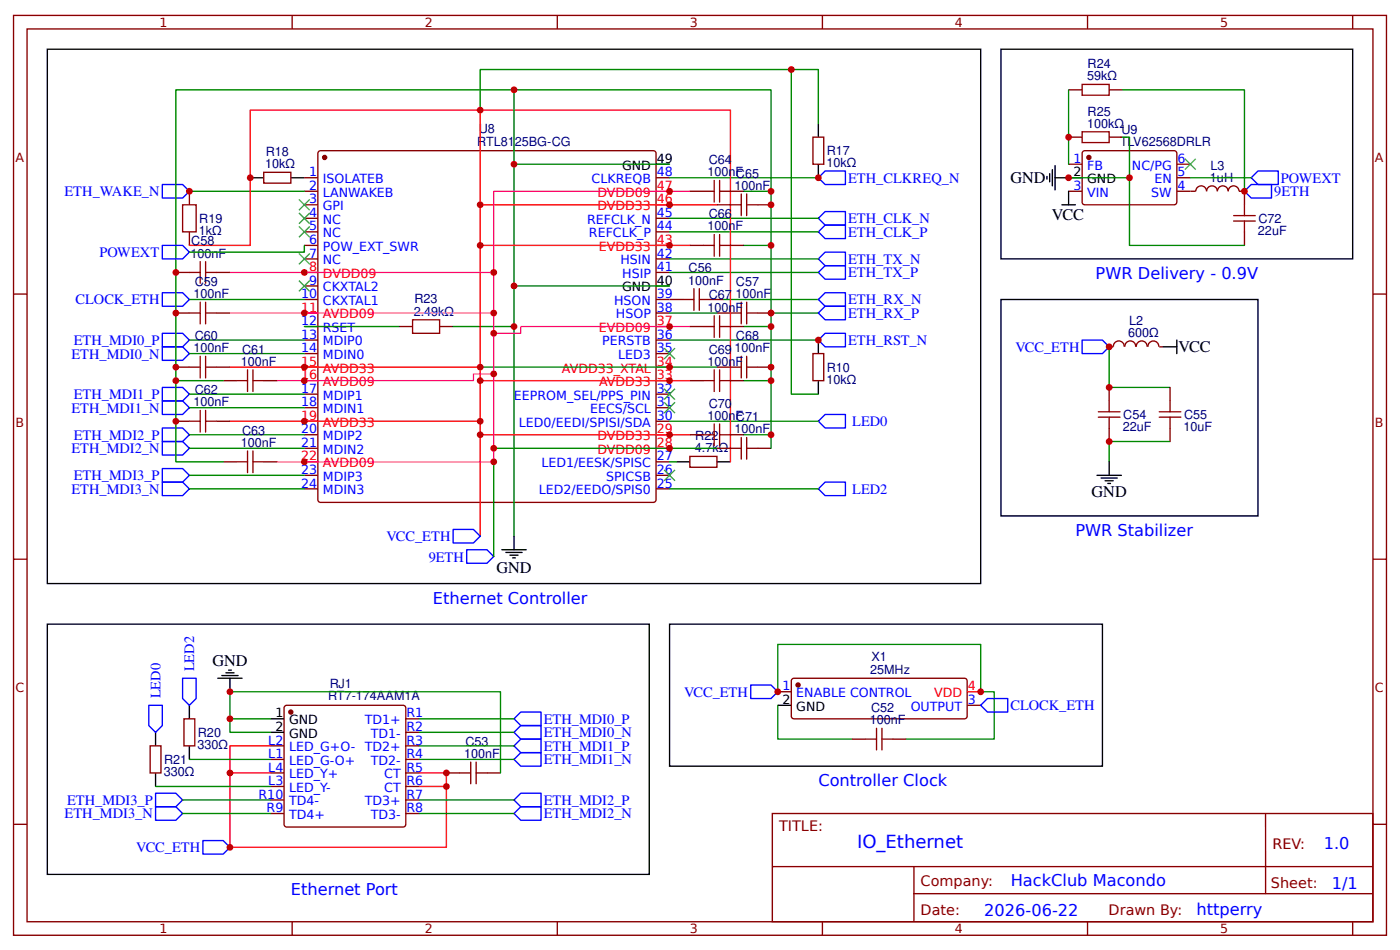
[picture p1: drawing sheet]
<svg xmlns="http://www.w3.org/2000/svg" width="274mm" height="186mm" viewBox="0 0 274 186" stroke-linecap="round" stroke-linejoin="round" font-family="sans-serif">
<g fill="none" stroke="#800" stroke-width=".26">
<path d="M2.6 3h268.6v179.9h-268.6zM5.3 5.7h263.3v174.6h-263.3zM57.1 3v2.7M109 3v2.7M160.9 3v2.7M209 17.6h2.7M212.7 3v2.7M217 17.6h2.6M264.6 3v2.7M37 37.4v2.7M51.6 33.7h5.3v2.1h-5.3zM59.5 34.8h2.7"/>
<path d="M59.5 37.4h2.7M62.4 29.5h65.4l.5 .2v68l-.2 .5-65.4 .1-.5-.3v-68zM128.3 34.8h2.7M134.9 37.4h2.7M142.9 37.4h2.6M159 26.8h2.1v5.3h-2.1zM209 37.4h2.7M209 32.1h2.7M209 26.8h2.7M211.7 29.7l.5-.2h17.7l.3 .5-.1 9.8-.4 .3-17.8-.1-.2-.5zM217 26.8h2.6M230.2 37.4h3.7a1.06 1.06 0 0 1 1.1-1 1.06 1.06 0 0 1 1 1 1.06 1.06 0 0 1 1.1-1 1.06 1.06 0 0 1 1 1 1.06 1.06 0 0 1 1.1-1 1.06 1.06 0 0 1 1 1 1.06 1.06 0 0 1 1.1-1 1.06 1.06 0 0 1 1.1 1h1v2.7"/>
<path d="M230.2 34.8h2.6M230.2 32.1h2.6M2.6 57.5h2.7M34.4 53.3h2.6M37 45.3v2.7M42.3 53.3h2.7M59.5 40.1h2.7M59.5 42.7h2.7M59.5 45.3h2.7M59.5 48h2.7M59.5 50.6h2.7M59.5 55.9h2.7"/>
<path d="M59.5 58.6h2.7M128.3 42.7h2.7M128.3 45.3h2.7M128.3 50.6h2.7M128.3 58.6h5.3M128.3 53.3h2.7M134.9 48h2.7M138.9 58.6h2.7M140.2 40.1h2.7M142.9 48h2.6M148.2 40.1h2.6M243.4 45.3v2.7"/>
<path d="M268.6 57.5h2.6M34.4 61.2h2.6M34.4 71.8h2.6M42.3 61.2h2.7M42.3 71.8h2.7M43.7 74.5h2.6M51.6 74.5h2.6M59.5 63.9h2.7M59.5 66.5h2.7M59.5 69.2h2.7M59.5 77.1h2.7M59.5 79.7h2.7"/>
<path d="M78.1 63.9h2.6M86 63.9h2.6M128.3 66.5h2.7M128.3 69.2h2.7M128.3 77.1h2.7M128.3 79.7h2.7M128.3 61.2h2.7M134.9 63.9h2.7M134.9 74.5h2.7M140.2 61.2h2.7M140.2 71.8h2.7M142.9 63.9h2.6"/>
<path d="M142.9 74.5h2.6M148.2 61.2h2.6M148.2 71.8h2.6M159 69.2h2.1v5.3h-2.1zM217 67.8h.8M217 75.8v2.6M217.8 67.8a1.06 1.06 0 0 1 1-1.1 1.06 1.06 0 0 1 1.1 1.1M220 67.8a1.06 1.06 0 0 1 1.1-1.1 1.06 1.06 0 0 1 1 1.1M222.3 67.8a1.06 1.06 0 0 1 1-1.1 1.06 1.06 0 0 1 1.1 1.1M224.6 67.8a1.06 1.06 0 0 1 1-1.1 1.06 1.06 0 0 1 1.1 1.1M226.7 67.8h.8M228.9 75.8v2.6"/>
<path d="M34.4 82.4h2.6M42.3 82.4h2.7M43.7 90.3h2.6M51.6 90.3h2.6M59.5 85h2.7M59.5 87.7h2.7M59.5 93h2.7M59.5 95.6h2.7M128.3 93h2.7M128.3 95.6h2.7M128.3 90.3h2.7M128.3 82.4h2.7"/>
<path d="M134.9 89.3h5.3v2.1h-5.3zM134.9 85h2.7M140.2 87.7h2.7M142.9 85h2.6M148.2 87.7h2.6M217 83.7v2.7M228.9 83.7v2.7M2.6 109.4h2.7M268.6 109.4h2.6M55.8 138h23l.5 .2 .1 23-.3 .5-23 .1-.5-.3v-23zM152.1 135.3h2.7M154.9 132.9l.4-.2h33.3l.5 .2 .1 .3v6.9l-.1 .2-.5 .3h-33.3l-.4-.3-.1-.2z"/>
<path d="M189.2 138h2.6M29.4 145.9h2.1v5.3h-2.1zM36 140.6h2.1v5.3h-2.1zM52.9 145.9h2.7M52.9 148.5h2.7M52.9 151.2h2.7M52.9 153.8h2.7M52.9 156.5h2.7M52.9 159.1h2.7M79.4 145.9h2.6M79.4 148.5h2.6M79.4 151.2h2.6"/>
<path d="M79.4 153.8h2.6M79.4 156.5h2.6M79.4 159.1h2.6M79.4 143.2h2.6M79.4 140.6h2.6M87.3 151.2h2.7M95.2 151.2h2.7M151.1 159.1h117.5v21.2h-117.5zM166.7 144.6h2.6M174.6 144.6h2.7M247.5 159.1l.1 15.7M2.6 161.2h2.7"/>
<path d="M151.1 169.5h117.4M178.8 174.8h89.7M178.8 169.5v10.6M268.6 161.2h2.6M57.1 180.3v2.6M109 180.3v2.6M160.9 180.3v2.6M212.7 180.3v2.6M264.6 180.3v2.6"/>
</g>
<g fill="#800" stroke="#800" stroke-width=".26">
<circle cx="63.5" cy="30.8" r=".4"/>
<circle cx="56.9" cy="139.3" r=".4"/>
<circle cx="156.1" cy="134" r=".4"/>
<circle cx="213" cy="30.8" r=".4"/>
</g>
<g fill="none" stroke="#f00" stroke-width=".26">
<path d="M93.9 21.5h49v68.8M128.3 37.4h2.7M59.5 53.3h2.7M93.9 40.1v-18.6h-45v26.5h-11.9M128.3 48h2.7M128.3 40.1h2.7M134.9 48h-41v23.8M140.2 40.1h-46.3v7.9M45 71.8h48.9v33.1M59.5 61.2h2.7M59.5 71.8h2.7M59.5 74.5h2.7"/>
<path d="M93.9 74.5h41M128.3 71.8h2.7M128.3 63.9h2.7M45 82.4h48.9M59.5 90.3h2.7M93.9 85h41M128.3 87.7h2.7M189.2 135.3h2.6M52.9 151.2h-7.9v14.5h42.3v-14.5h-5.3M52.9 145.9h-7.9v5.3M82 153.8h5.3"/>
</g>
<g fill="none" stroke="#000" stroke-width=".26">
<path d="M9.3 9.6h182.5v104.5h-182.5zM195.8 9.6h68.8v41h-68.8zM48.9 34.8h2.7M56.9 34.8h2.6M128.3 32.1h2.7M160.1 24.2v2.6M160.1 32.1v2.7M204.8 34.5v.5M205.3 34v1.6M205.8 33.2v3.2M206.4 34.8h5.3M206.4 32.4v4.7"/>
<path d="M209 37.4v2.7M128.3 55.9h2.7M195.8 58.6h50.3v42.3h-50.3zM207.7 40.1h2.6M160.1 66.5v2.7M160.1 74.5v2.6M227.5 67.8h2.7M230.2 66.5v2.7M132.3 90.3h2.6M140.2 90.3h2.7M214.6 93h4.7M215.4 93.5h3.1"/>
<path d="M216.2 94h1.6M216.7 94.6h.5M217 90.3v2.7M98.2 107.5h4.7M99 108.1h3.1M99.7 108.6h1.6M100.3 109.1h.5M100.5 104.9v2.6M9.3 122.1h117.7v48.9h-117.7zM37 138v2.6M42.6 132.7h4.8M43.4 132.1h3.2"/>
<path d="M44.2 131.6h1.6M44.7 131.1h.5M45 132.7v2.6M131 122.1h84.6v27.8h-84.6zM152.1 138h2.7M30.4 143.2v2.7M30.4 151.2v2.6M37 145.9v2.6M52.9 140.6h2.7M52.9 143.2h2.7"/>
</g>
<g fill="none" stroke="#a00000" stroke-width=".26">
<path d="M211.7 16.5h5.3v2.1h-5.3zM137.6 37.4h2.1M139.7 35.3v4.2M140.8 37.4h2.1M140.8 35.3v4.2M145 37.9v4.3M146 37.9v4.3M211.7 25.8h5.3v2.1h-5.3zM35.7 40.1h2.7v5.2h-2.7zM37 53.3h2.2M39.2 51.2v4.2M39.2 59.1v4.2"/>
<path d="M40.2 53.3h2.1M40.2 51.2v4.2M40.2 59.1v4.2M133.6 58.6h2.1M135.7 56.5v4.2M136.8 58.6h2.1M136.8 56.5v4.2M137.6 48h2.1M139.7 45.9v4.2M140.8 45.9v4.2M140.8 48h2.1M142.9 40.1h2.1"/>
<path d="M145 59.1v4.2M146 59.1v4.2M146 40.1h2.2M241.3 42.2h4.2M241.3 43.2h4.2M243.4 40.1v2.1M243.4 43.2v2.1M37 61.2h2.2M37 71.8h2.2M39.2 69.7v4.2M40.2 61.2h2.1M40.2 69.7v4.2"/>
<path d="M40.2 71.8h2.1M46.3 74.5h2.1M48.4 72.3v4.3M49.5 74.5h2.1M49.5 72.3v4.3M80.7 62.5h5.3v2.7h-5.3zM137.6 74.5h2.1M137.6 63.9h2.1M139.7 61.8v4.2M139.7 72.3v4.3M140.8 74.5h2.1M140.8 61.8v4.2"/>
<path d="M140.8 72.3v4.3M140.8 63.9h2.1M142.9 61.2h2.1M142.9 71.8h2.1M145 69.7v4.2M146 61.2h2.2M146 69.7v4.2M146 71.8h2.2M217 78.4v2.1M228.9 78.4v2.1M37 82.4h2.2M39.2 80.3v4.2"/>
<path d="M40.2 80.3v4.2M40.2 82.4h2.1M46.3 90.3h2.1M48.4 88.2v4.2M49.5 88.2v4.2M49.5 90.3h2.1M137.6 85h2.1M139.7 82.9v4.3M140.8 82.9v4.3M140.8 85h2.1M142.9 87.7h2.1M145 85.6v4.2"/>
<path d="M146 85.6v4.2M146 87.7h2.2M214.8 80.5h4.3M214.8 81.6h4.3M217 81.6v2.1M226.7 80.5h4.3M226.7 81.6h4.3M228.9 81.6v2.1M90 151.2h2.1M92.1 149.1v4.2M93.1 151.2h2.1M93.1 149.1v4.2"/>
<path d="M169.3 144.6h2.1M171.4 142.5v4.2M172.5 144.6h2.1M172.5 142.5v4.2"/>
</g>
<g fill="none" stroke="#00f" stroke-width=".26">
<path d="M31.7 36.1h4l1.3 1.3-1.3 1.3h-4zM160.1 34.8l1.3-1.4h4v2.7h-4zM243.4 37.4l1.3-1.3h4v2.6h-4zM244.7 34.8l1.4-1.4h3.9v2.7h-3.9zM31.7 57.3h4l1.3 1.3-1.3 1.3h-4zM31.7 48h4l1.3 1.3-1.3 1.3h-4zM160.1 53.3l1.3-1.3h4v2.6h-4zM160.1 45.3l1.3-1.3h4v2.7h-4zM160.1 42.7l1.3-1.3h4v2.6h-4zM161.4 57.3h4v2.6h-4l-1.3-1.3zM161.4 49.3h4v2.7h-4l-1.3-1.4zM31.7 65.2h4l1.3 1.3-1.3 1.3h-4z"/>
<path d="M31.7 67.8h4l1.3 1.4-1.3 1.3h-4zM31.7 75.8h4l1.3 1.3-1.3 1.3h-4zM31.7 78.4h4l1.3 1.3-1.3 1.4h-4zM160.1 61.2l1.3-1.3h4v2.6h-4zM161.4 65.2h4v2.6h-4l-1.3-1.3zM211.7 66.5h3.9l1.4 1.3-1.4 1.4h-3.9zM31.7 83.7h4l1.3 1.3-1.3 1.4h-4zM31.7 86.4h4l1.3 1.3-1.3 1.3h-4zM31.7 91.7h4l1.3 1.3-1.3 1.3h-4zM31.7 94.3h4l1.3 1.3-1.3 1.3h-4zM161.4 81.1h4v2.6h-4l-1.3-1.3zM161.4 94.3h4v2.6h-4l-1.3-1.3z"/>
<path d="M88.6 103.6h4l1.3 1.3-1.3 1.3h-4zM91.3 107.5h3.9l1.4 1.3-1.4 1.4h-3.9zM29.1 138h2.6v3.9l-1.3 1.3-1.3-1.3zM35.7 132.7h2.7v3.9l-1.4 1.4-1.3-1.4zM146.8 134h4l1.3 1.3-1.3 1.3h-4zM191.8 138l1.3-1.4h4v2.7h-4zM30.4 155.2h4l1.3 1.3-1.3 1.3h-4zM30.4 157.8h4l1.3 1.3-1.3 1.3h-4zM100.5 140.6l1.4-1.3h3.9v2.6h-3.9zM100.5 145.9l1.4-1.3h3.9v2.6h-3.9zM100.5 148.5l1.4-1.3h3.9v2.7h-3.9zM100.5 156.5l1.4-1.3h3.9v2.6h-3.9z"/>
<path d="M100.5 159.1l1.4-1.3h3.9v2.6h-3.9zM101.9 141.9h3.9v2.7h-3.9l-1.4-1.4zM39.7 164.4h4l1.3 1.3-1.3 1.4h-4z"/>
</g>
<g fill="none" stroke="#080" stroke-width=".26">
<path d="M100.5 17.6h50.3v19.8M154.8 13.6v63.5h5.3M209 17.6v14.5M219.6 17.6h23.8v19.8M37 37.4h22.5M93.9 21.5v-7.9h66.2v10.6M100.5 32.1v-14.5h-66.1v56.9h9.3M131 32.1h-30.5v72.8M131 34.8h29.1M145.5 37.4h5.3v50.3M209 34.8h11.9v13.2h22.5M219.6 26.8h1.3v8"/>
<path d="M232.8 34.8h11.9M37 58.6h22.5M59.5 48v1.3h-22.5M100.5 55.9h30.5M131 50.6h29.1M131 53.3h29.1M131 42.7h29.1M131 45.3h29.1M141.6 58.6h18.5M145.5 48h5.3M34.4 74.5v15.8h9.3M37 66.5h22.5"/>
<path d="M37 69.2h22.5M37 77.1h22.5M37 79.7h22.5M59.5 63.9h18.6M88.6 63.9h11.9M93.9 71.8h46.3M131 61.2h9.2M131 66.5h29.1M145.5 63.9h5.3M145.5 74.5h5.3M150.8 61.2h9.3M217 67.8v8h11.9"/>
<path d="M37 95.6h22.5M37 85h22.5M37 87.7h22.5M37 93h22.5M96.6 87.7h43.6M96.6 90.3v18.5M131 82.4h29.1M131 95.6h29.1M131 90.3h1.3M145.5 85h5.3M228.9 86.4h-11.9v3.9M152.1 135.3v-9.3h39.7v9.3h2.7v9.3h-17.2"/>
<path d="M152.1 138v6.6h14.6M30.4 153.8h22.5M35.7 156.5h17.2M35.7 159.1h17.2M37 148.5h15.9M45 140.6h7.9M52.9 143.2h-7.9v-7.9h52.9v15.9M82 148.5h18.5M82 140.6h18.5M82 143.2h18.5M82 145.9h18.5M82 156.5h18.5"/>
<path d="M82 159.1h18.5"/>
</g>
<g fill="#000" stroke="#3c3" stroke-width=".26">
<path d="M58.5 39l2.1 2.1zM60.6 39l-2.1 2.1z"/>
<path d="M231.8 31.1l2.1 2.1zM233.9 31.1l-2.1 2.1z"/>
<path d="M58.5 54.9l2.1 2.1zM60.6 54.9l-2.1 2.1z"/>
<path d="M58.5 49.6l2.1 2.1zM60.6 49.6l-2.1 2.1z"/>
<path d="M58.5 44.3l2.1 2.1zM58.5 46.4l2.1-2.1z"/>
<path d="M58.5 41.6l2.1 2.2zM60.6 41.6l-2.1 2.2z"/>
<path d="M129.9 76l2.1 2.2zM132 76l-2.1 2.2z"/>
<path d="M129.9 78.7l2.1 2.1zM132 78.7l-2.1 2.1z"/>
<path d="M129.9 68.1l2.1 2.1zM132 68.1l-2.1 2.1z"/>
<path d="M129.9 91.9l2.1 2.1zM132 91.9l-2.1 2.1z"/>
</g>
<path d="M134.9 37.4h-38.3v15.9M45 53.3h51.6v37h-42.4M45 61.2h51.6M96.6 73.1h-4v1.4h-38.4M134.9 63.9h-33v1.3h-5.3" fill="none" stroke="#f0f" stroke-width=".26"/>
<g fill="#c00">
<circle cx="217" cy="67.8" r=".66"/>
<circle cx="217" cy="75.8" r=".66"/>
<circle cx="217" cy="86.4" r=".66"/>
<circle cx="160.1" cy="66.5" r=".66"/>
<circle cx="160.1" cy="34.8" r=".66"/>
<circle cx="37" cy="37.4" r=".66"/>
<circle cx="45" cy="151.2" r=".66"/>
<circle cx="45" cy="165.7" r=".66"/>
<circle cx="87.3" cy="153.8" r=".66"/>
<circle cx="45" cy="140.6" r=".66"/>
<circle cx="87.3" cy="151.2" r=".66"/>
<circle cx="45" cy="135.3" r=".66"/>
<circle cx="152.1" cy="135.3" r=".66"/>
<circle cx="191.8" cy="135.3" r=".66"/>
<circle cx="100.5" cy="63.9" r=".66"/>
<circle cx="100.5" cy="55.9" r=".66"/>
<circle cx="93.9" cy="82.4" r=".66"/>
<circle cx="93.9" cy="85" r=".66"/>
<circle cx="93.9" cy="74.5" r=".66"/>
<circle cx="93.9" cy="71.8" r=".66"/>
<circle cx="93.9" cy="48" r=".66"/>
<circle cx="93.9" cy="40.1" r=".66"/>
<circle cx="48.9" cy="34.8" r=".66"/>
<circle cx="93.9" cy="21.5" r=".66"/>
<circle cx="34.4" cy="61.2" r=".66"/>
<circle cx="34.4" cy="71.8" r=".66"/>
<circle cx="34.4" cy="74.5" r=".66"/>
<circle cx="34.4" cy="82.4" r=".66"/>
<circle cx="100.5" cy="32.1" r=".66"/>
<circle cx="34.4" cy="53.3" r=".66"/>
<circle cx="59.5" cy="53.3" r=".66"/>
<circle cx="59.5" cy="61.2" r=".66"/>
<circle cx="59.5" cy="71.8" r=".66"/>
<circle cx="59.5" cy="74.5" r=".66"/>
<circle cx="59.5" cy="82.4" r=".66"/>
<circle cx="150.8" cy="61.2" r=".66"/>
<circle cx="150.8" cy="71.8" r=".66"/>
<circle cx="150.8" cy="40.1" r=".66"/>
<circle cx="100.5" cy="17.6" r=".66"/>
<circle cx="150.8" cy="37.4" r=".66"/>
<circle cx="150.8" cy="48" r=".66"/>
<circle cx="150.8" cy="63.9" r=".66"/>
<circle cx="150.8" cy="74.5" r=".66"/>
<circle cx="150.8" cy="85" r=".66"/>
<circle cx="131" cy="87.7" r=".66"/>
<circle cx="131" cy="85" r=".66"/>
<circle cx="131" cy="74.5" r=".66"/>
<circle cx="131" cy="71.8" r=".66"/>
<circle cx="131" cy="63.9" r=".66"/>
<circle cx="131" cy="48" r=".66"/>
<circle cx="131" cy="37.4" r=".66"/>
<circle cx="131" cy="40.1" r=".66"/>
<circle cx="154.8" cy="13.6" r=".66"/>
<circle cx="243.4" cy="37.4" r=".66"/>
<circle cx="209" cy="34.8" r=".66"/>
<circle cx="209" cy="26.8" r=".66"/>
<circle cx="220.9" cy="34.8" r=".66"/>
<circle cx="59.5" cy="90.3" r=".66"/>
<circle cx="96.6" cy="87.7" r=".66"/>
<circle cx="96.6" cy="65.2" r=".66"/>
<circle cx="96.6" cy="53.3" r=".66"/>
<circle cx="96.6" cy="73.1" r=".66"/>
<circle cx="96.6" cy="61.2" r=".66"/>
<circle cx="96.6" cy="90.3" r=".66"/>
</g>
<text font-size="3.5" fill="#00f" x="167.6" y="165.9">IO_Ethernet</text>
<g font-size="3.2">
<text x="197.6" y="35.8">GND</text>
<text x="205.8" y="43">VCC</text>
<text x="230.5" y="68.9">VCC</text>
<text x="213.5" y="97.2">GND</text>
<text x="97.1" y="112.1">GND</text>
<text x="41.5" y="130.2">GND</text>
</g>
<g font-size="3.2" fill="#00f">
<text x="214.3" y="54.6">PWR Delivery - 0.9V</text>
<text x="210.3" y="104.9">PWR Stabilizer</text>
<text x="84.7" y="118.1">Ethernet Controller</text>
<text x="160.1" y="153.8">Controller Clock</text>
<text x="258.9" y="166.1">1.0</text>
<text x="197.7" y="173.2">HackClub Macondo</text>
<text x="260.5" y="173.8">1/1</text>
<text x="56.9" y="175">Ethernet Port</text>
<text x="192.5" y="179.1">2026-06-22</text>
<text x="234.1" y="179">httperry</text>
</g>
<g font-size="2.8" fill="#00f">
<text x="165.9" y="35.8">ETH_CLKREQ_N</text>
<text x="250.6" y="35.8">POWEXT</text>
<text x="12.6" y="38.4">ETH_WAKE_N</text>
<text x="249.2" y="38.3">9ETH</text>
<text x="165.9" y="46.3">ETH_CLK_P</text>
<text x="165.9" y="43.6">ETH_CLK_N</text>
<text x="19.5" y="50.2">POWEXT</text>
<text x="165.9" y="51.6">ETH_TX_N</text>
<text x="14.8" y="59.5">CLOCK_ETH</text>
<text x="165.9" y="59.5">ETH_RX_N</text>
<text x="165.9" y="54.2">ETH_TX_P</text>
<text x="165.9" y="62.2">ETH_RX_P</text>
<text x="14" y="70.1">ETH_MDI0_N</text>
<text x="14.4" y="67.5">ETH_MDI0_P</text>
<text x="165.9" y="67.5">ETH_RST_N</text>
<text x="198.6" y="68.8">VCC_ETH</text>
<text x="14" y="80.7">ETH_MDI1_N</text>
<text x="14.4" y="78.1">ETH_MDI1_P</text>
<text x="166.7" y="83.3">LED0</text>
<text x="14" y="88.7">ETH_MDI2_N</text>
<text x="14.4" y="86">ETH_MDI2_P</text>
<text x="14.4" y="93.9">ETH_MDI3_P</text>
<text x="14" y="96.6">ETH_MDI3_N</text>
<text x="166.7" y="96.6">LED2</text>
<text x="75.6" y="105.8">VCC_ETH</text>
<text x="83.9" y="109.9">9ETH</text>
<text x="38" y="131.3" transform="rotate(-90 38 131.3)">LED2</text>
<text x="31.4" y="136.6" transform="rotate(-90 31.4 136.6)">LED0</text>
<text x="133.8" y="136.3">VCC_ETH</text>
<text x="106.4" y="141.5">ETH_MDI0_P</text>
<text x="197.6" y="138.9">CLOCK_ETH</text>
<text x="106.4" y="144.2">ETH_MDI0_N</text>
<text x="106.4" y="146.8">ETH_MDI1_P</text>
<text x="106.4" y="149.5">ETH_MDI1_N</text>
<text x="12.6" y="160.1">ETH_MDI3_N</text>
<text x="13.1" y="157.4">ETH_MDI3_P</text>
<text x="106.4" y="157.4">ETH_MDI2_P</text>
<text x="106.4" y="160.1">ETH_MDI2_N</text>
<text x="26.7" y="166.7">VCC_ETH</text>
</g>
<g font-size="2.8" fill="#800">
<text x="152.4" y="162.6">TITLE:</text>
<text x="248.9" y="166.1">REV:</text>
<text x="180.1" y="173.2">Company:</text>
<text x="248.6" y="173.7">Sheet:</text>
<text x="180.1" y="179">Date:</text>
<text x="216.9" y="179">Drawn By:</text>
</g>
<g font-size="2.5" fill="#800">
<text x="31.2" y="5.3">1</text>
<text x="83.1" y="5.3">2</text>
<text x="134.9" y="5.3">3</text>
<text x="186.8" y="5.3">4</text>
<text x="238.7" y="5.3">5</text>
<text x="3" y="31.6">A</text>
<text x="268.9" y="31.6">A</text>
<text x="3" y="83.4">B</text>
<text x="268.9" y="83.4">B</text>
<text x="3" y="135.3">C</text>
<text x="268.9" y="135.3">C</text>
<text x="31.2" y="182.5">1</text>
<text x="83.1" y="182.5">2</text>
<text x="134.9" y="182.5">3</text>
<text x="186.8" y="182.5">4</text>
<text x="238.7" y="182.5">5</text>
</g>
<g font-size="2.5" fill="#000080">
<text x="212.6" y="15.7">59kΩ</text>
<text x="212.7" y="13.3">R24</text>
<text x="212.7" y="22.6">R25</text>
<text x="93.4" y="28.5">RTL8125BG-CG</text>
<text x="93.7" y="26">U8</text>
<text x="212.6" y="25">100kΩ</text>
<text x="219.1" y="28.5">TLV62568DRLR</text>
<text x="219.4" y="26.2">U9</text>
<text x="51.9" y="32.9">10kΩ</text>
<text x="52" y="30.5">R18</text>
<text x="138.4" y="34.5">100nF</text>
<text x="138.7" y="32.1">C64</text>
<text x="143.9" y="34.8">C65</text>
<text x="161.7" y="32.7">10kΩ</text>
<text x="161.7" y="30.3">R17</text>
<text x="236.7" y="35.6">1uH</text>
<text x="236.8" y="33.2">L3</text>
<text x="143.7" y="37.1">100nF</text>
<text x="37.4" y="48">C58</text>
<text x="38.9" y="46">1kΩ</text>
<text x="39" y="43.6">R19</text>
<text x="138.4" y="45.1">100nF</text>
<text x="138.7" y="42.7">C66</text>
<text x="246.1" y="46">22uF</text>
<text x="246.2" y="43.6">C72</text>
<text x="37.3" y="50.4">100nF</text>
<text x="134.7" y="53.3">C56</text>
<text x="37.8" y="58.3">100nF</text>
<text x="38.1" y="55.9">C59</text>
<text x="81.1" y="59.4">R23</text>
<text x="134.6" y="55.7">100nF</text>
<text x="138.7" y="58.6">C67</text>
<text x="143.9" y="58.3">100nF</text>
<text x="143.9" y="55.9">C57</text>
<text x="80.9" y="61.8">2.49kΩ</text>
<text x="138.4" y="61">100nF</text>
<text x="220.7" y="65.9">600Ω</text>
<text x="220.9" y="63.5">L2</text>
<text x="37.8" y="68.9">100nF</text>
<text x="38.1" y="66.5">C60</text>
<text x="47.1" y="71.5">100nF</text>
<text x="47.4" y="69.2">C61</text>
<text x="138.4" y="71.5">100nF</text>
<text x="138.7" y="69.2">C69</text>
<text x="143.7" y="68.9">100nF</text>
<text x="143.9" y="66.5">C68</text>
<text x="38.1" y="77.1">C62</text>
<text x="161.7" y="75">10kΩ</text>
<text x="161.7" y="72.7">R10</text>
<text x="37.8" y="79.5">100nF</text>
<text x="138.4" y="82.1">100nF</text>
<text x="138.7" y="79.7">C70</text>
<text x="143.9" y="82.4">C71</text>
<text x="219.7" y="81.9">C54</text>
<text x="231.6" y="81.9">C55</text>
<text x="47.1" y="87.4">100nF</text>
<text x="47.4" y="85">C63</text>
<text x="135.9" y="88.5">4.7kΩ</text>
<text x="136" y="86.1">R22</text>
<text x="143.7" y="84.8">100nF</text>
<text x="219.6" y="84.3">22uF</text>
<text x="231.5" y="84.3">10uF</text>
<text x="170.2" y="131.8">25MHz</text>
<text x="170.5" y="129.3">X1</text>
<text x="64.2" y="137">RT7-174AAM1A</text>
<text x="64.5" y="134.5">RJ1</text>
<text x="170.1" y="141.7">100nF</text>
<text x="170.4" y="139.3">C52</text>
<text x="32.1" y="149.4">R21</text>
<text x="38.6" y="146.5">330Ω</text>
<text x="38.7" y="144.1">R20</text>
<text x="90.8" y="148.3">100nF</text>
<text x="91" y="145.9">C53</text>
<text x="32" y="151.8">330Ω</text>
</g>
<g font-size="2.5" fill="#00f">
<text x="60.5" y="34.5">1</text>
<text x="63.2" y="35.8">ISOLATEB</text>
<text x="115.7" y="35.8">CLKREQB</text>
<text x="128.5" y="34.5">48</text>
<text x="210" y="31.9">1</text>
<text x="212.6" y="33.2">FB</text>
<text x="221.4" y="33.2">NC/PG</text>
<text x="225.8" y="35.8">EN</text>
<text x="230.3" y="34.5">5</text>
<text x="230.3" y="31.9">6</text>
<text x="60.5" y="37.1">2</text>
<text x="60.5" y="39.8">3</text>
<text x="63.2" y="38.5">LANWAKEB</text>
<text x="63.2" y="41.1">GPI</text>
<text x="210" y="37.1">3</text>
<text x="212.6" y="38.5">VIN</text>
<text x="225.2" y="38.5">SW</text>
<text x="230.3" y="37.1">4</text>
<text x="60.5" y="42.4">4</text>
<text x="60.5" y="45.1">5</text>
<text x="60.5" y="47.7">6</text>
<text x="63.2" y="43.8">NC</text>
<text x="63.2" y="46.4">NC</text>
<text x="114.8" y="43.8">REFCLK_N</text>
<text x="115.2" y="46.4">REFCLK_P</text>
<text x="128.5" y="45.1">44</text>
<text x="128.5" y="42.4">45</text>
<text x="60.5" y="50.4">7</text>
<text x="63.2" y="49.1">POW_EXT_SWR</text>
<text x="63.2" y="51.7">NC</text>
<text x="121.3" y="51.7">HSIN</text>
<text x="128.5" y="53">41</text>
<text x="128.5" y="50.4">42</text>
<text x="58.9" y="58.3">10</text>
<text x="60.5" y="55.7">9</text>
<text x="63.2" y="57">CKXTAL2</text>
<text x="63.2" y="59.6">CKXTAL1</text>
<text x="120.1" y="59.6">HSON</text>
<text x="121.7" y="54.3">HSIP</text>
<text x="128.5" y="58.3">39</text>
<text x="58.9" y="63.6">12</text>
<text x="63.2" y="64.9">RSET</text>
<text x="120.5" y="62.3">HSOP</text>
<text x="128.5" y="61">38</text>
<text x="58.9" y="66.3">13</text>
<text x="58.9" y="68.9">14</text>
<text x="63.2" y="67.6">MDIP0</text>
<text x="63.2" y="70.2">MDIN0</text>
<text x="117.8" y="67.6">PERSTB</text>
<text x="120.9" y="70.2">LED3</text>
<text x="128.5" y="68.9">35</text>
<text x="128.5" y="66.3">36</text>
<text x="58.9" y="76.8">17</text>
<text x="128.5" y="76.8">32</text>
<text x="58.9" y="79.5">18</text>
<text x="63.2" y="78.2">MDIP1</text>
<text x="63.2" y="80.8">MDIN1</text>
<text x="100.5" y="78.2">EEPROM_SEL/PPS_PIN</text>
<text x="101.5" y="83.4">LED0/EEDI/SPISI/SDA</text>
<text x="115.4" y="80.8">EECS/SCL</text>
<text x="128.5" y="82.1">30</text>
<text x="128.5" y="79.5">31</text>
<text x="58.9" y="84.8">20</text>
<text x="58.9" y="87.4">21</text>
<text x="63.2" y="86.1">MDIP2</text>
<text x="63.2" y="88.7">MDIN2</text>
<text x="58.9" y="92.7">23</text>
<text x="58.9" y="95.4">24</text>
<text x="63.2" y="94">MDIP3</text>
<text x="105.9" y="91.4">LED1/EESK/SPISC</text>
<text x="118.6" y="94">SPICSB</text>
<text x="128.5" y="95.4">25</text>
<text x="128.5" y="92.7">26</text>
<text x="128.5" y="90.1">27</text>
<text x="63.2" y="96.7">MDIN3</text>
<text x="105.4" y="96.7">LED2/EEDO/SPIS0</text>
<text x="153.1" y="135">1</text>
<text x="155.8" y="136.4">ENABLE CONTROL</text>
<text x="189.3" y="137.7">3</text>
<text x="71.3" y="141.7">TD1+</text>
<text x="79.5" y="143">R2</text>
<text x="79.5" y="140.3">R1</text>
<text x="178.1" y="139">OUTPUT</text>
<text x="52.5" y="145.6">L2</text>
<text x="52.5" y="148.3">L1</text>
<text x="56.5" y="146.9">LED_G+O-</text>
<text x="56.5" y="149.6">LED_G-O+</text>
<text x="71.3" y="146.9">TD2+</text>
<text x="72.5" y="149.6">TD2-</text>
<text x="72.5" y="144.3">TD1-</text>
<text x="79.5" y="148.3">R4</text>
<text x="79.5" y="145.6">R3</text>
<text x="52.5" y="150.9">L4</text>
<text x="52.5" y="153.6">L3</text>
<text x="56.5" y="152.2">LED_Y+</text>
<text x="56.5" y="154.9">LED_Y-</text>
<text x="75.2" y="154.9">CT</text>
<text x="75.2" y="152.2">CT</text>
<text x="79.5" y="153.6">R6</text>
<text x="79.5" y="150.9">R5</text>
<text x="50.6" y="156.2">R10</text>
<text x="52.1" y="158.9">R9</text>
<text x="56.5" y="157.5">TD4-</text>
<text x="56.5" y="160.2">TD4+</text>
<text x="71.3" y="157.5">TD3+</text>
<text x="72.5" y="160.2">TD3-</text>
<text x="79.5" y="158.9">R8</text>
<text x="79.5" y="156.2">R7</text>
</g>
<g font-size="2.5">
<text x="121.7" y="33.2">GND</text>
<text x="128.5" y="31.9">49</text>
<text x="210" y="34.5">2</text>
<text x="212.6" y="35.8">GND</text>
<text x="121.7" y="57">GND</text>
<text x="128.5" y="55.7">40</text>
<text x="153.1" y="137.7">2</text>
<text x="53.9" y="140.3">1</text>
<text x="53.9" y="143">2</text>
<text x="56.5" y="141.7">GND</text>
<text x="155.8" y="139">GND</text>
<text x="56.5" y="144.3">GND</text>
</g>
<g font-size="2.5" fill="#f00">
<text x="116.9" y="41.1">DVDD33</text>
<text x="116.9" y="38.5">DVDD09</text>
<text x="128.5" y="39.8">46</text>
<text x="128.5" y="37.1">47</text>
<text x="128.5" y="47.7">43</text>
<text x="60.5" y="53">8</text>
<text x="117.1" y="49.1">EVDD33</text>
<text x="63.2" y="54.3">DVDD09</text>
<text x="58.9" y="61">11</text>
<text x="63.2" y="62.3">AVDD09</text>
<text x="117.1" y="64.9">EVDD09</text>
<text x="128.5" y="63.6">37</text>
<text x="58.9" y="71.5">15</text>
<text x="128.5" y="71.5">34</text>
<text x="58.9" y="74.2">16</text>
<text x="63.2" y="72.9">AVDD33</text>
<text x="63.2" y="75.5">AVDD09</text>
<text x="109.9" y="72.9">AVDD33_XTAL</text>
<text x="117.2" y="75.5">AVDD33</text>
<text x="128.5" y="74.2">33</text>
<text x="58.9" y="82.1">19</text>
<text x="63.2" y="83.4">AVDD33</text>
<text x="116.9" y="88.7">DVDD09</text>
<text x="116.9" y="86.1">DVDD33</text>
<text x="128.5" y="87.4">28</text>
<text x="128.5" y="84.8">29</text>
<text x="58.9" y="90.1">22</text>
<text x="63.2" y="91.4">AVDD09</text>
<text x="182.7" y="136.4">VDD</text>
<text x="189.3" y="135">4</text>
</g>
</svg>
